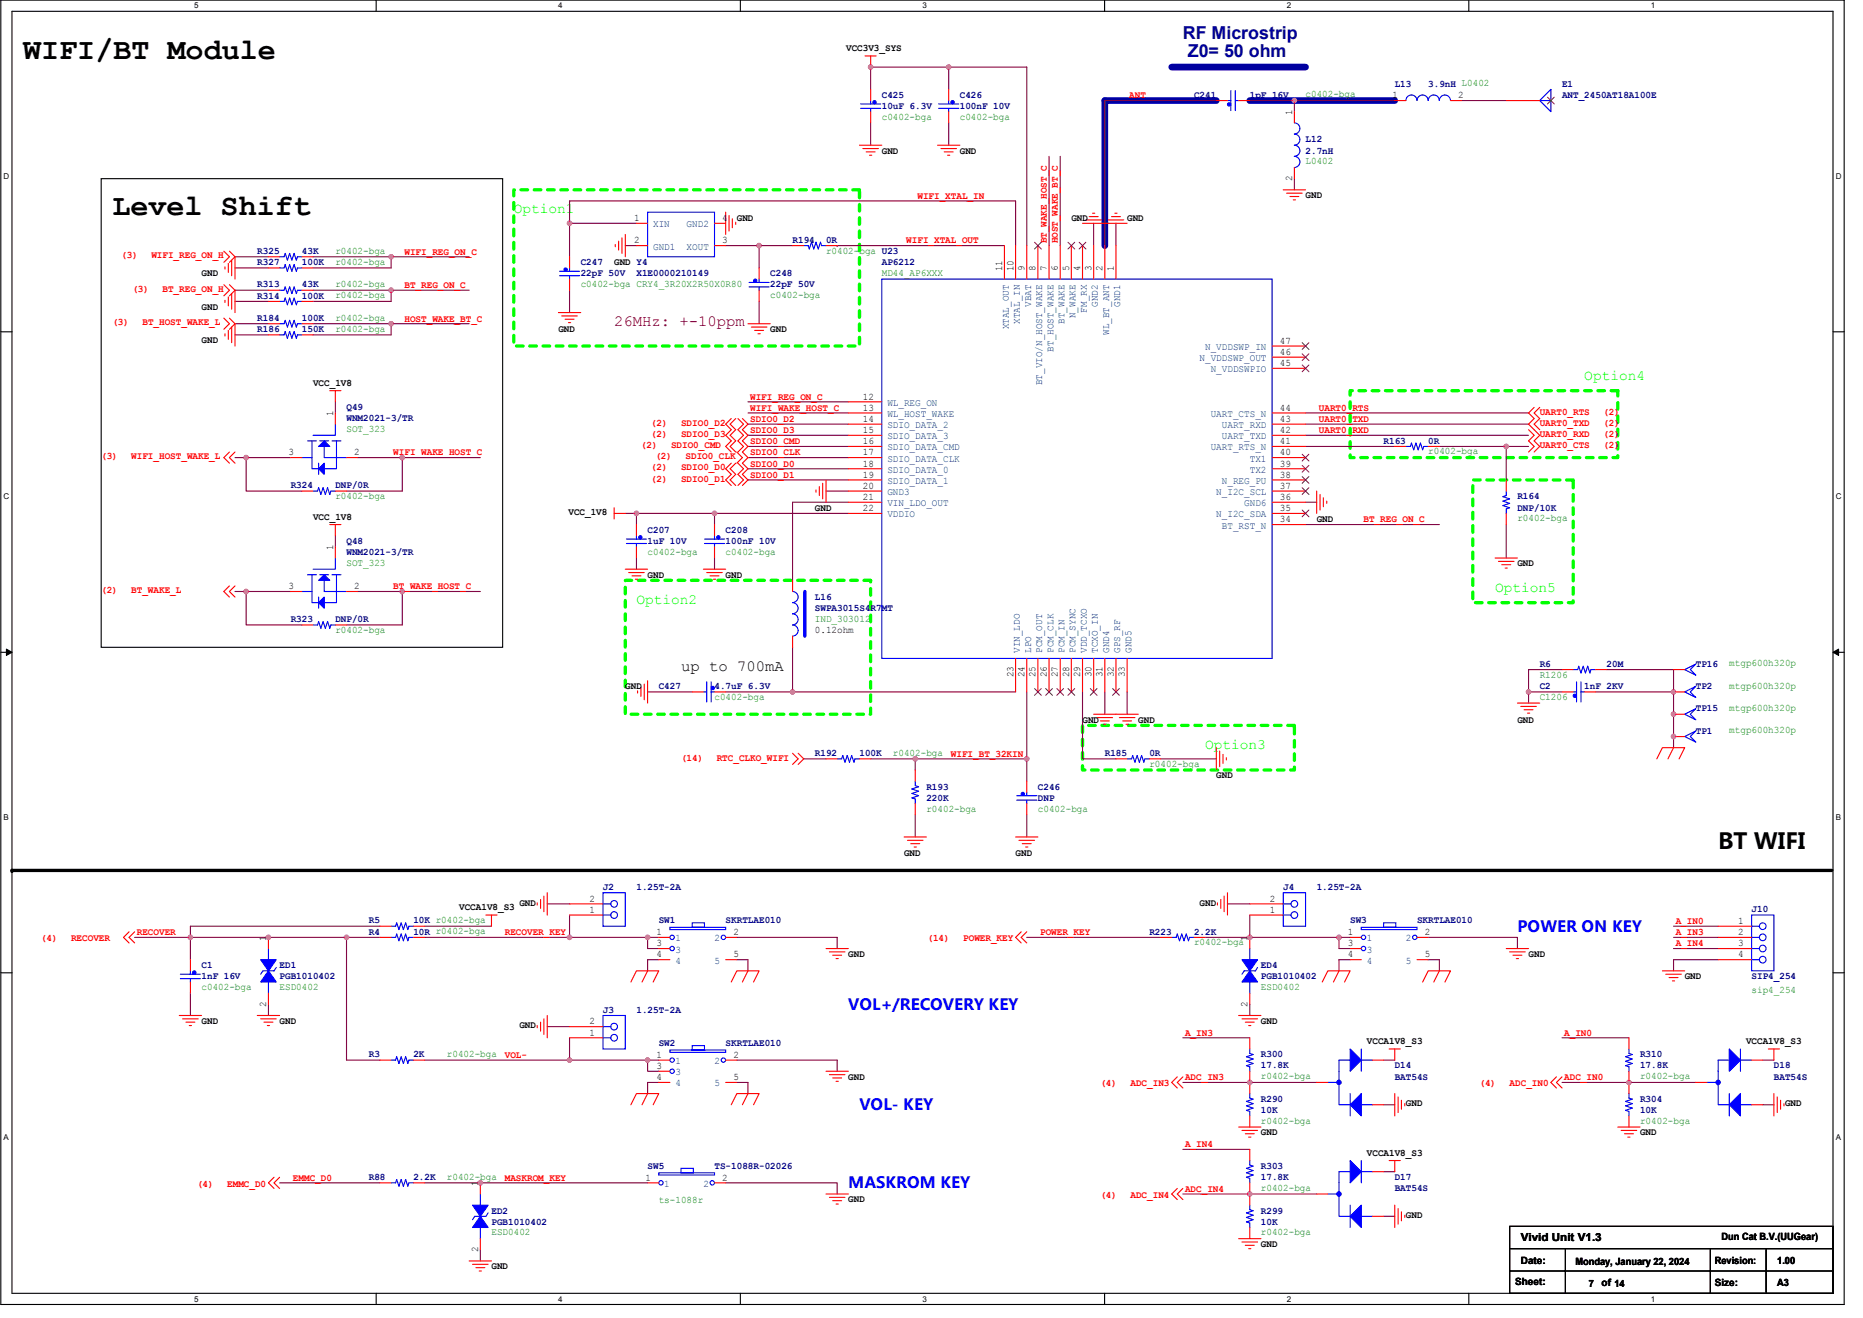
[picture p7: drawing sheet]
<svg xmlns="http://www.w3.org/2000/svg" width="297mm" height="210mm" viewBox="0 0 297 210" stroke-linecap="round" stroke-linejoin="round" font-family="sans-serif">
<path d="M.1 0h293.9v207.8h-293.9zM1.9 1.8h290.3v204.3h-290.3z" fill="none" stroke="#000" stroke-width=".18"/>
<g fill="#fff">
<path d="M30.9 .2h.7v1.4h-.7z"/>
<path d="M30.9 206.2h.7v1.5h-.7z"/>
</g>
<path d="M60 0v1.8M60 206.1v1.7" fill="none" stroke="#000" stroke-width=".18"/>
<g fill="#fff">
<path d="M89 .2h.7v1.4h-.7z"/>
<path d="M89 206.2h.7v1.5h-.7z"/>
</g>
<path d="M118 0v1.8M118 206.1v1.7" fill="none" stroke="#000" stroke-width=".18"/>
<g fill="#fff">
<path d="M147.1 .2h.7v1.4h-.7z"/>
<path d="M147.1 206.2h.7v1.5h-.7z"/>
</g>
<path d="M176.1 0v1.8M176.1 206.1v1.7" fill="none" stroke="#000" stroke-width=".18"/>
<g fill="#fff">
<path d="M205.1 .2h.7v1.4h-.7z"/>
<path d="M205.1 206.2h.7v1.5h-.7z"/>
</g>
<path d="M234.2 0v1.8M234.2 206.1v1.7" fill="none" stroke="#000" stroke-width=".18"/>
<g fill="#fff">
<path d="M263.2 .2h.7v1.4h-.7z"/>
<path d="M263.2 206.2h.7v1.5h-.7z"/>
<path d="M.6 27.3h.9v1.5h-.9z"/>
<path d="M292.7 27.3h.9v1.5h-.9z"/>
<path d="M.6 78.4h.9v1.4h-.9z"/>
<path d="M292.7 78.4h.9v1.4h-.9z"/>
</g>
<path d="M.1 52.9h1.8M292.2 52.9h1.8" fill="none" stroke="#000" stroke-width=".18"/>
<g fill="#fff">
<path d="M.6 129.5h.8v1.4h-.8z"/>
<path d="M292.7 129.5h.8v1.4h-.8z"/>
</g>
<path d="M.1 103.9h1.8M292.2 103.9h1.8" fill="none" stroke="#000" stroke-width=".18"/>
<path d="M1 103.4l.9 .5-.9 .5zM292.2 103.9l.9-.5v1z" fill="#000" stroke="#000" stroke-width=".16"/>
<g fill="#fff">
<path d="M.6 180.5h.8v1.4h-.8z"/>
<path d="M292.7 180.5h.8v1.4h-.8z"/>
</g>
<path d="M16.1 28.5h64v74.6h-64zM.1 155h1.8M292.2 155h1.8M240.7 195.4h51.5v10.7h-51.5zM240.7 199h51.5M249.6 199v7.1M272.7 199v7.1M281.6 199v7.1M240.7 202.5h51.5" fill="none" stroke="#000" stroke-width=".18"/>
<path d="M81.9 30.2h55.1v24.9h-55.1zM215.2 62.2h42.7v10.7h-42.7zM234.8 76.5h16v19.5h-16zM99.7 92.5h39.1v21.3h-39.1zM172.6 115.6h33.8v7.1h-33.8z" fill="none" stroke="#0f0" stroke-width=".53" stroke-dasharray="1.1 1.1"/>
<path d="M186.8 10.7h21.3M193.9 16h-17.8v23.1M199.2 16h23.2" fill="none" stroke="#0000a0" stroke-width="1.1"/>
<path d="M1.9 138.7h290.1" fill="none" stroke="#000" stroke-width=".53"/>
<circle cx="1.9" cy="138.7" r=".26" fill="#000"/>
<g fill="none" stroke="#800040" stroke-width=".18">
<path d="M138.8 10.7v3.5M138.8 10.7h.1M138.8 19.6v3.5M138.8 10.7h12.4M151.2 10.7h12.5v28.4M151.2 19.6v3.5M151.2 10.7v3.5M193.9 16h-17.8v23.1M199.2 16h7.2M206.4 16v1.8M206.4 16h16M233 16h7.1"/>
<path d="M90.8 35.6h10.7M90.8 32h71.1v7.1M90.8 35.6v5.3M90.8 32h.1M90.8 32v3.6M99.7 39.1h1.8M115.7 39.1h5.3M121 39.1h5.4M121 39.1v3.6M133.5 39.1h26.6M133.5 39.1h.1M167.2 24.9v14.2"/>
<path d="M169 24.9v14.2M174.4 35.6v3.5M177.9 35.6v3.5M206.4 28.5v1.7M37.5 40.9h5.3M37.5 42.7h5.3M37.5 46.2h5.3M37.5 48h5.3M37.5 51.6h5.3M37.5 53.4h5.3M49.9 40.9h12.5M49.9 46.2h12.5"/>
<path d="M49.9 51.6h12.5M62.4 40.9h12.4M62.4 46.2h12.4M62.4 51.6h12.4M62.4 40.9v1.8h-12.5M62.4 46.2v1.8h-12.5M62.4 51.6v1.8h-12.5M90.8 46.2v3.6M121 48v3.6M37.5 72.9h1.7M39.2 72.9v5.3h8.9M39.2 72.9h7.2"/>
<path d="M53.5 64v1.8M57 72.9h7.1M64.1 72.9v5.3h-8.9M64.1 72.9h12.5M119.2 74.7h16M119.2 64h16M119.2 65.8h16M119.2 67.6h16M119.2 69.4h16M119.2 71.1h16M119.2 72.9h16M119.2 76.5h16"/>
<path d="M131.7 78.2h3.5M208.1 71.1h14.3M208.1 65.8h35.6M208.1 67.6h35.6M208.1 69.4h35.6M229.5 71.1h10.6M240.1 71.1v5.4M240.1 71.1h3.6M37.5 94.2h1.7M39.2 94.2v5.4h8.9M39.2 94.2h7.2M53.5 85.4v1.7"/>
<path d="M57 94.2h7.1M64.1 94.2v5.4h-8.9M64.1 94.2h12.5M99.7 81.8h1.8M101.5 81.8v1.8M101.5 88.9v1.8M101.5 81.8h12.4M113.9 88.9v1.8M113.9 81.8v1.8M113.9 81.8h21.3M135.2 80h-8.8v12.5M208.1 83.6h21.4"/>
<path d="M208.1 80h1.8M240.1 83.6v5.3M103.2 110.2h7.2M115.7 110.2h10.7M126.4 110.2h35.5M126.4 110.2h.1M126.4 103.1v7.1M163.7 110.2v10.7M172.6 110.2v10.7h5.3M176.1 110.2v3.6M179.7 110.2v3.6M243.7 110.2h5.3"/>
<path d="M243.7 110.2v1.8M249 106.7h-5.3v3.5M254.4 110.2h12.4M256.1 106.7h10.7v3.5M266.8 110.2v8.9M128.1 120.9h3.6M138.8 120.9h7.1M145.9 120.9h17.8M145.9 120.9v1.8M145.9 129.8v3.6M145.9 120.9h.1M163.7 120.9v3.6"/>
<path d="M163.7 129.8v3.6M185 120.9h8.9M21.5 149.4h8.9M30.4 149.4h24.8M30.4 149.4v3.5M30.4 158.2v3.6M55.2 149.4h5.4M55.2 149.4v19.5h5.4M60.6 147.6h-30.2v1.8M67.7 147.6h10.7M67.7 149.4h23.1M87.2 144h3.6"/>
<path d="M90.8 149.4h14.2M90.8 145.8v3.6M103.2 149.4v1.7h1.8M105 152.9h-1.8v1.8M117.5 152.9h1.7v1.8M117.5 149.4h16v1.7M163.7 149.4h21.3M192.1 149.4h7.1M195.7 144h3.5M199.2 149.4h14.3M199.2 145.8v3.6M213.5 149.4v1.7h1.7"/>
<path d="M213.5 149.4h1.7M215.2 152.9h-1.7v1.8M227.7 149.4h14.2v1.7M227.7 152.9h1.8v1.8M266.8 151.1h7.1M266.8 147.6h7.1M266.8 149.4h7.1M273.9 152.9h-7.1v1.8M42.8 160v1.8M67.7 168.9h23.1M87.2 163.6h3.6M90.8 168.9h14.2"/>
<path d="M90.8 165.4v3.5M103.2 168.9v1.8h1.8M105 172.5h-1.8v1.7M117.5 172.5h1.7v1.7M117.5 168.9h16v1.8M188.6 172.5h21.3M188.6 165.4h10.6M199.2 160v1.8M220.6 168.9h1.8M220.6 176h1.8M249 172.5h21.4M249 165.4h10.7"/>
<path d="M281 168.9h1.8M281 176h1.8M44.6 188.5h16M67.7 188.5h35.5M76.6 199.1v1.8M115.7 188.5h17.8v1.7M188.6 190.2h21.3M188.6 183.1h10.6M220.6 186.7h1.8M220.6 193.8h1.8"/>
</g>
<g fill="#f0f" stroke="#f0f" stroke-width=".18">
<circle cx="62.3" cy="40.9" r=".35"/>
<circle cx="62.3" cy="46.2" r=".35"/>
<circle cx="62.3" cy="51.6" r=".35"/>
<circle cx="64.1" cy="94.2" r=".35"/>
<circle cx="39.2" cy="72.9" r=".35"/>
<circle cx="64.1" cy="72.9" r=".35"/>
<circle cx="39.2" cy="94.2" r=".35"/>
<circle cx="240.1" cy="71.1" r=".35"/>
<circle cx="206.3" cy="16" r=".35"/>
<circle cx="163.7" cy="120.9" r=".35"/>
<circle cx="145.9" cy="120.9" r=".35"/>
<circle cx="126.3" cy="110.2" r=".35"/>
<circle cx="113.9" cy="81.8" r=".35"/>
<circle cx="101.5" cy="81.8" r=".35"/>
<circle cx="151.2" cy="10.7" r=".35"/>
<circle cx="138.8" cy="10.7" r=".35"/>
<circle cx="90.8" cy="35.6" r=".35"/>
<circle cx="121" cy="39.1" r=".35"/>
<circle cx="103.2" cy="149.4" r=".35"/>
<circle cx="76.6" cy="188.5" r=".35"/>
<circle cx="199.2" cy="149.4" r=".35"/>
<circle cx="213.5" cy="149.4" r=".35"/>
<circle cx="42.8" cy="149.4" r=".35"/>
<circle cx="30.3" cy="149.4" r=".35"/>
<circle cx="103.2" cy="168.9" r=".35"/>
<circle cx="55.2" cy="149.4" r=".35"/>
<circle cx="90.8" cy="168.9" r=".35"/>
<circle cx="90.8" cy="149.4" r=".35"/>
<circle cx="266.8" cy="113.8" r=".35"/>
<circle cx="266.8" cy="110.2" r=".35"/>
<circle cx="243.7" cy="110.2" r=".35"/>
<circle cx="266.8" cy="117.4" r=".35"/>
<circle cx="199.2" cy="172.5" r=".35"/>
<circle cx="199.2" cy="190.2" r=".35"/>
<circle cx="259.7" cy="172.5" r=".35"/>
</g>
<g fill="none" stroke="#f00" stroke-width=".18">
<path d="M137.9 8.9h1.8M138.8 8.9v1.8M138.8 14.2v1.8M138.8 17.8v1.8M151.2 14.2v1.8M151.2 17.8v1.8M193.9 16h1.8M197.5 16h1.7M206.4 17.8v1.8M222.4 16h1.7M231.2 16h1.8M240.1 16h5.4"/>
<path d="M247.2 16h.1M98.1 39v.3M98.6 38.4v1.4M99.1 37.9v2.5M99.7 37.4v3.5M101.5 35.6h1.7M101.5 39.1h1.7M113.9 39.1h1.8M113.9 35.6h1.8M115.7 33.8v3.6M116.2 34.3v2.5M116.8 34.9v1.4"/>
<path d="M117.3 35.4v.4M126.4 39.1h1.7M131.7 39.1h1.8M137 23.1h3.6M137.6 23.7h2.4M138.1 24.2h1.4M138.6 24.7h.4M149.5 23.1h3.5M150 23.7h2.5M150.5 24.2h1.5M151.1 24.7h.3M160.1 39.1v5.4"/>
<path d="M161.9 39.1v5.4M163.7 39.1v5.4M165.5 39.1v5.4M167.2 39.1v5.4M169 39.1v5.4M170.8 39.1v5.4M172.6 35.6h7.1M172.6 39.1v5.4M173.1 35h2.5M173.6 34.5h1.5M174.2 34h.3M174.4 39.1v5.4"/>
<path d="M176.1 39.1v5.4M176.7 35h2.4M177.2 34.5h1.4M177.7 34h.4M177.9 39.1v5.4M204.6 30.2h3.5M205.1 30.8h2.5M205.6 31.3h1.5M206.2 31.8h.3M206.4 26.7v1.8M35.7 40l.9 .9-.9 .9M35.7 45.4l.9 .8-.9 .9"/>
<path d="M35.7 50.7l.9 .9-.9 .9M35.9 42.5v.4M35.9 47.8v.4M35.9 53.2v.3M36.4 42v1.4M36.4 47.3v1.4M36.4 52.6v1.5M36.6 40l.9 .9M36.6 45.4l.9 .8M36.6 50.7l.9 .9M36.9 41.4v2.5M36.9 46.8v2.5"/>
<path d="M36.9 52.1v2.5M37.5 40.9v3.6M37.5 46.2v3.6M37.5 51.6v3.5M37.5 40.9l-.9 .9M37.5 46.2l-.9 .9M37.5 51.6l-.9 .9M42.8 40.9h1.8M42.8 51.6h1.8M42.8 48h1.8M42.8 42.7h1.8M42.8 46.2h1.8"/>
<path d="M42.8 53.4h1.8M48.1 40.9h1.8M48.1 51.6h1.8M48.1 48h1.8M48.1 42.7h1.8M48.1 46.2h1.8M48.1 53.4h1.8M89 49.8h3.6M89.6 50.3h2.4M90.1 50.9h1.4M90.6 51.4h.4M90.8 40.9v1.8"/>
<path d="M90.8 44.5v1.7M119.2 51.6h3.6M119.8 52.1h2.5M120.3 52.6h1.4M120.8 53.2h.4M121 42.7v1.8M121 46.2v1.8M202.8 58.7h5.3M202.8 56.9h5.3M202.8 55.1h5.3M36.6 72l-.9 .9 .9 .9M37.5 72l-.9 .9 .9 .9"/>
<path d="M46.4 72.9h1.7M48.1 78.2h1.8M52.6 62.2h1.8M53.5 62.2v1.8M53.5 65.8v1.8M53.5 78.2h1.7M55.2 72.9h1.8M116.6 66.7l-.9 .9 .9 .9-.9 .9 .9 .8-.9 .9 .9 .9M116.6 73.8l-.9 .9 .9 .9-.9 .9 .9 .9M117.3 66.7l-.9 .9 .9 .9-.9 .9 .9 .8-.9 .9 .9 .9M117.3 73.8l-.9 .9 .9 .9-.9 .9 .9 .9M117.5 72l.9 .9-.9 .9"/>
<path d="M117.6 66.7l.9 .9-.9 .9 .9 .9-.9 .8 .9 .9-.9 .9M117.6 73.8l.9 .9-.9 .9 .9 .9-.9 .9M118.4 66.7l.8 .9-.8 .9 .8 .9-.8 .8 .8 .9-.8 .9 .8 .9-.8 .9 .8 .9-.8 .9 .8 .9-.8 .9M130.1 78.1v.3M130.6 77.5v1.5M131.1 77v2.5M131.7 76.5v3.5M135.2 65.8h5.4M135.2 67.6h5.4M135.2 74.7h5.4M135.2 72.9h5.4M135.2 71.1h5.4"/>
<path d="M135.2 76.5h5.4M135.2 69.4h5.4M135.2 64h5.4M135.2 78.2h5.4M202.8 78.2h5.3M202.8 74.7h5.3M202.8 76.5h5.3M202.8 72.9h5.3M202.8 69.4h5.3M202.8 67.6h5.3M202.8 71.1h5.3M202.8 65.8h5.3"/>
<path d="M209.9 78.2v3.6M210.4 78.8v2.5M211 79.3v1.4M211.5 79.8v.4M222.4 71.1h1.7M227.7 71.1h1.8M240.1 76.5v1.7M243.7 68.5l.9 .9-.9 .8 .9 .9-.9 .9M244.6 64.9l-.9 .9 .9 .9-.9 .9 1.8 1.8-.9 .8 .9 .9-.9 .9M245.5 64.9l-.9 .9 .9 .9-.9 .9 .9 .9M36.6 93.4l-.9 .8 .9 .9M37.5 93.4l-.9 .8 .9 .9"/>
<path d="M46.4 94.2h1.7M48.1 99.6h1.8M52.6 83.6h1.8M53.5 83.6v1.8M53.5 87.1v1.8M53.5 99.6h1.7M55.2 94.2h1.8M97.9 81.8h1.8M97.9 80.9v1.8M99.7 90.7h3.5M100.2 91.2h2.5M100.8 91.8h1.4"/>
<path d="M101.3 92.3h.3M101.5 83.6v1.8M101.5 87.1v1.8M112.1 90.7h3.6M112.7 91.2h2.4M113.2 91.8h1.4M113.7 92.3h.4M113.9 83.6v1.8M113.9 87.1v1.8M126.4 92.5v1.7M135.2 81.8h5.4M135.2 80h5.4"/>
<path d="M202.8 81.8h5.3M202.8 80h5.3M202.8 83.6h5.3M238.4 88.9h3.5M238.9 89.4h2.5M239.4 90h1.4M240 90.5h.3M240.1 81.8v1.8M101.6 110.1v.3M102.2 109.5v1.5M102.7 109v2.5M103.2 108.5v3.5"/>
<path d="M110.4 110.2h1.7M113.9 110.2h1.8M126.4 101.4v1.7M161.9 104.9v5.3M163.7 104.9v5.3M165.5 104.9v5.3M167.2 104.9v5.3M169 104.9v5.3M170.8 104.9v5.3M172.6 104.9v5.3M174.4 113.8h7.1M174.4 104.9v5.3"/>
<path d="M174.9 114.3h2.5M175.4 114.9h1.4M176 115.4h.3M176.1 104.9v5.3M177.9 104.9v5.3M178.4 114.3h2.5M179 114.9h1.4M179.5 115.4h.4M179.7 104.9v5.3M193.9 119.1v3.6M194.4 119.7v2.5M241.9 112h3.6"/>
<path d="M242.4 112.6h2.5M243 113.1h1.4M243.5 113.6h.4M249 110.2h1.8M249 106.7h1.8M252.6 110.2h1.8M254.4 106.7h1.7M266.8 106.7h1.8M266.8 113.8h1.8M266.8 110.2h1.8M266.8 117.4h1.8M266.8 119.1l-.9 1.8"/>
<path d="M126.4 120l.8 .9-.8 .9M127.2 120l.9 .9-.9 .9M131.7 120.9h1.8M137 120.9h1.8M144.1 133.4h3.6M144.7 133.9h2.4M145.2 134.4h1.4M145.7 135h.4M145.9 122.7v1.8M145.9 128v1.8M161.9 133.4h3.6M162.4 133.9h2.5"/>
<path d="M163 134.4h1.4M163.5 135h.4M163.7 124.5v1.7M163.7 128v1.8M177.9 120.9h1.8M183.2 120.9h1.8M195 120.2v1.4M195.5 120.7v.4M264.1 120.9l.9-1.8h3.6l-.9 1.8M20.6 148.5l-.9 .9 .9 .8M21.5 148.5l-.9 .9 .9 .8M30.4 152.9v1.8"/>
<path d="M30.4 156.5v1.7M42.8 149.4v1.7M42.8 158.2v1.8M60.6 149.4h1.8M60.6 147.6h1.8M65.9 149.4h1.8M65.9 147.6h1.8M77.5 145.8h1.7M78.4 145.8v1.8M85.6 143.8v.4M86.2 143.3v1.4M86.7 142.8v2.5"/>
<path d="M87.2 142.2v3.6M90.8 145.8h5.3M90.8 144h5.3M100.6 156.5l.9-1.8h3.5l-.9 1.8M103.2 154.7l-.8 1.8M105 149.4h1.8M105 151.1h1.8M105 152.9h1.8M115.7 149.4h1.8M115.7 152.9h1.8M116.6 156.5l.9-1.8h3.5l-.9 1.8M119.2 154.7l-.8 1.8"/>
<path d="M131.7 151.1h3.5M132.2 151.7h2.5M132.8 152.2h1.4M133.3 152.7h.3M162.8 148.5l-.9 .9 .9 .8M163.7 148.5l-.9 .9 .9 .8M185 149.4h1.8M190.4 149.4h1.7M194.1 143.8v.4M194.6 143.3v1.4M195.1 142.8v2.5M195.7 142.2v3.6"/>
<path d="M199.2 145.8h5.4M199.2 144h5.4M199.2 149.4v1.7M199.2 158.2v1.8M210.8 156.5l.9-1.8h3.5l-.8 1.8M213.5 154.7l-.9 1.8M215.2 149.4h1.8M215.2 151.1h1.8M215.2 152.9h1.8M225.9 149.4h1.8M225.9 152.9h1.8M226.8 156.5l.9-1.8h3.5l-.8 1.8"/>
<path d="M229.5 154.7l-.9 1.8M240.1 151.1h3.6M240.7 151.7h2.4M241.2 152.2h1.4M241.7 152.7h.4M265 154.7h3.6M265.6 155.2h2.4M266.1 155.8h1.4M266.6 156.3h.4M273.9 147.6h5.3M273.9 149.4h5.3M273.9 151.1h5.3"/>
<path d="M273.9 152.9h5.3M28.6 161.8h3.5M29.1 162.3h2.5M29.6 162.9h1.5M30.2 163.4h.3M41 161.8h3.6M41.6 162.3h2.4M42.1 162.9h1.4M42.6 163.4h.4M60.6 168.9h1.8M65.9 168.9h1.8M85.6 163.4v.4"/>
<path d="M86.2 162.9v1.4M86.7 162.3v2.5M87.2 161.8v3.6M90.8 165.4h5.3M90.8 163.6h5.3M100.6 176l.9-1.8h3.5l-.9 1.8M103.2 174.2l-.8 1.8M105 168.9h1.8M105 170.7h1.8M105 172.5h1.8M115.7 168.9h1.8M115.7 172.5h1.8"/>
<path d="M116.6 176l.9-1.8h3.5l-.9 1.8M119.2 174.2l-.8 1.8M131.7 170.7h3.5M132.2 171.2h2.5M132.8 171.8h1.4M133.3 172.3h.3M187.7 171.6l-.9 .9 .9 .9M188.6 171.6l-.9 .9 .9 .9M197.5 161.8h3.5M197.5 179.6h3.5M198 162.3h2.5M198.5 162.9h1.5"/>
<path d="M199.1 163.4h.3M199.2 170.7v3.5M199.2 177.8v1.8M199.2 165.4v1.7M209.9 172.5h1.8M218.8 176h1.8M218.8 168.9h1.8M221.5 167.1h1.7M222.4 174.2v3.6M222.4 167.1v1.8M222.9 174.8v2.5M223.4 175.3v1.4"/>
<path d="M224 175.8v.4M248.1 171.6l-.9 .9 .9 .9M249 171.6l-.9 .9 .9 .9M257.9 179.6h3.6M259.7 170.7v3.5M259.7 177.8v1.8M259.7 165.4v1.7M270.4 172.5h1.7M279.2 176h1.8M279.2 168.9h1.8M281.9 167.1h1.8M282.8 167.1v1.8"/>
<path d="M282.8 174.2v3.6M283.3 174.8v2.5M283.9 175.3v1.4M284.4 175.8v.4M43.7 187.6l-.9 .9 .9 .9M44.6 187.6l-.9 .9 .9 .9M60.6 188.5h1.8M65.9 188.5h1.8M76.6 188.5v1.7M76.6 197.4v1.7M103.2 188.5h1.8M113.9 188.5h1.8"/>
<path d="M131.7 190.2h3.5M132.2 190.8h2.5M132.8 191.3h1.4M133.3 191.8h.3M187.7 189.4l-.9 .8 .9 .9M188.6 189.4l-.9 .8 .9 .9M197.5 197.4h3.5M198 180.1h2.5M198 197.9h2.5M198.5 180.6h1.5M198.5 198.4h1.5M199.1 181.2h.3"/>
<path d="M199.1 199h.3M199.2 188.5v3.5M199.2 195.6v1.8M199.2 183.1v1.8M209.9 190.2h1.8M218.8 193.8h1.8M218.8 186.7h1.8M221.5 184.9h1.7M222.4 184.9v1.8M222.4 192v3.6M222.9 192.6v2.4M223.4 193.1v1.4"/>
<path d="M224 193.6v.4M258.4 180.1h2.5M259 180.6h1.4M259.5 181.2h.4M74.8 200.9h3.6M75.3 201.4h2.5M75.9 202h1.4M76.4 202.5h.4"/>
</g>
<g fill="none" stroke="#00f" stroke-width=".18">
<path d="M137.2 17.3h3.2M137.2 16.6h3.2M138.8 17.3v.5M138.8 16v.6M149.6 17.3h3.2M149.6 16.6h3.2M151.2 17.3v.5M151.2 16v.6M195.7 16h.5M196.2 14.4v3.2M196.9 16h.6M196.9 14.4v3.2"/>
<path d="M206.3 19.6a.89 .89 0 0 1 .9 .9 .89 .89 0 0 1-.9 .8 .89 .89 0 0 1 .9 .9 .89 .89 0 0 1-.9 .9 .89 .89 0 0 1 .9 .9 .89 .89 0 0 1-.9 .9 .89 .89 0 0 1 .9 .9 .89 .89 0 0 1-.9 .9M231.2 16a.89 .89 0 0 0-.9-.9 .89 .89 0 0 0-.8 .9 .89 .89 0 0 0-.9-.9 .89 .89 0 0 0-.9 .9 .89 .89 0 0 0-.9-.9 .89 .89 0 0 0-.9 .9 .89 .89 0 0 0-.9-.9 .89 .89 0 0 0-.9 .9M245.5 16l1.7-1.8v3.6zM245.5 16h1.7M103.2 33.8h10.7v7.1h-10.7zM128.1 39.1h.7l.2 .6 .4-1.1 .3 1.1 .4-1.1 .3 1.1 .4-1.1 .2 .5h.7M44.6 40.9h.7l.2-.5 .3 1 .4-1 .3 1 .4-1 .3 1 .2-.5h.7M44.6 51.6h.7l.2-.6 .3 1.1 .4-1.1 .3 1.1 .4-1.1 .3 1.1 .2-.5h.7M44.6 48h.7l.2-.5 .3 1.1 .4-1.1 .3 1.1 .4-1.1 .3 1.1 .2-.6h.7M44.6 42.7h.7l.2-.5 .3 1 .4-1 .3 1 .4-1 .3 1 .2-.5h.7M44.6 46.2h.7l.2-.5 .3 1.1 .4-1.1 .3 1.1 .4-1.1 .3 1.1 .2-.6h.7M44.6 53.4h.7l.2-.6 .3 1.1 .4-1.1 .3 1.1 .4-1.1 .3 1.1 .2-.5h.7"/>
<path d="M89.2 43.9h3.2M89.2 43.2h3.2M90.8 43.9v.6M90.8 42.7v.5M119.4 45.7h3.2M119.4 45h3.2M121 45.7v.5M121 44.5v.5M140.6 44.5h62.2v60.4h-62.2zM48.1 72.9h1.6M49 70.2h1.4M49.7 70.2v4.5h1.1"/>
<path d="M49.9 78.2h.7l.2-.5 .3 1.1 .4-1.1 .4 1.1 .3-1.1 .4 1.1 .2-.6h.7M50.8 73.8v1.8M51 70.2h1.4M51.7 71.1v1.8h3.5M52.9 70.2h1.5M53.5 67.6v1.8h-3.6M53.6 70.2v4.5h-1.9M224.1 71.1h.7l.2-.5 .4 1.1 .3-1.1 .4 1.1 .3-1.1 .4 1.1 .2-.6h.7M240.1 78.2v.8l-.5 .1 1.1 .4-1.1 .3 1.1 .4-1.1 .4 1.1 .3-.6 .2v.7M48.1 94.2h1.6M49 91.6h1.4M49.7 91.6v4.4h1.1"/>
<path d="M49.9 99.6h.7l.2-.6 .3 1.1 .4-1.1 .4 1.1 .3-1.1 .4 1.1 .2-.5h.7M50.8 95.1v1.8M51 91.6h1.4M51.7 92.5v1.7h3.5M52.9 91.6h1.5M53.5 88.9v1.8h-3.6M53.6 91.6v4.4h-1.9M99.9 86.6h3.2M99.9 85.9h3.2M101.5 86.6v.5M101.5 85.4v.5M112.3 86.6h3.2"/>
<path d="M112.3 85.9h3.2M113.9 86.6v.5M113.9 85.4v.5M126.3 94.2a.89 .89 0 0 1 .9 .9 .89 .89 0 0 1-.9 .9 .89 .89 0 0 1 .9 .9 .89 .89 0 0 1-.9 .9 .89 .89 0 0 1 .9 .9 .89 .89 0 0 1-.9 .9M126.3 99.6a.89 .89 0 0 1 .9 .9 .89 .89 0 0 1-.9 .8M112.1 110.2h.6M112.7 108.6v3.2M113.4 108.6v3.2M113.4 110.2h.5M250.8 110.2h.5M250.8 106.7h.7l.2-.5 .3 1 .4-1 .4 1 .3-1 .4 1 .1-.5h.8M251.3 108.6v3.2"/>
<path d="M252 110.2h.6M252 108.6v3.2M268.6 106.7l1.8-.9-.9 .9 .9 .9zM268.6 113.8l1.8-.9-.9 .9 .9 .9zM268.6 110.2l1.8-.8-.9 .8 .9 .9zM268.6 117.4l1.8-.9-.9 .9 .9 .8zM133.5 120.9h.7l.2-.5 .3 1 .4-1 .3 1 .4-1 .3 1 .2-.5h.7M145.9 124.5v.7l.5 .2-1 .3 1 .4-1 .3 1 .4-1 .3 .5 .2v.7M162.1 127.5h3.2M162.1 126.8h3.2M163.7 127.5v.5M163.7 126.2v.6"/>
<path d="M179.7 120.9h.7l.2-.5 .3 1 .4-1 .3 1M183.2 120.9h-.7l-.1 .5-.4-1-.4 1M28.8 155.9h3.2M28.8 155.2h3.2M30.4 155.9v.6M30.4 154.7v.5M42.8 151.1v1.8M42.8 156.5v1.7M44 154.2l-.3 .5h-1.8l-.3 .5M62.4 149.4h.7l.1-.6 .4 1.1 .4-1.1 .3 1.1 .4-1.1 .3 1.1 .2-.5h.7M62.4 147.6h.7l.1-.6 .4 1.1 .4-1.1 .3 1.1 .4-1.1 .3 1.1 .2-.5h.7M96.1 142.2h3.6v5.4h-3.6z"/>
<path d="M96.1 145.8h1.3M96.1 144h1.3M106.8 147.8h8.9v.3h-8.9zM110.4 147h1.9v.8h-1.9zM186.8 149.4h.7l.2-.6 .3 1.1 .4-1.1 .4 1.1 .3-1.1 .4 1.1 .1-.5h.8M199.2 151.1v1.8M199.2 156.5v1.7M200.5 154.2l-.4 .5h-1.7l-.4 .5M204.6 145.8h1.2M204.6 144h1.2M204.6 142.2h3.5v5.4h-3.5zM217 147.8h8.9v.3h-8.9z"/>
<path d="M220.6 147h1.9v.8h-1.9zM279.2 147.6h1.3M279.2 149.4h1.3M279.2 151.1h1.3M279.2 152.9h1.3M279.2 145.8h3.6v8.9h-3.6zM62.4 168.9h.7l.1-.5 .4 1 .4-1 .3 1 .4-1 .3 1 .2-.5h.7M96.1 161.8h3.6v5.3h-3.6zM96.1 165.4h1.3M96.1 163.6h1.3M106.8 167.3h8.9v.4h-8.9zM110.4 166.6h1.9v.7h-1.9z"/>
<path d="M199.2 174.2v.8l.6 .1-1.1 .4 1.1 .3-1.1 .4 1.1 .4-1.1 .3 .5 .2v.7M199.2 167.1v.7l.6 .2-1.1 .4 1.1 .3-1.1 .4 1.1 .3-1.1 .4 .5 .2v.7M211.7 172.5h1.8M213.5 172.5v3.5h1.7M215.2 174.2v3.6M215.2 168.9h-1.7v3.6M217 167.1v3.6M217 176h1.8M217 168.9h1.8M259.7 174.2v.8l.5 .1-1.1 .4 1.1 .3-1.1 .4 1.1 .4-1.1 .3 .6 .2v.7M259.7 167.1v.7l.5 .2-1.1 .4 1.1 .3-1.1 .4 1.1 .3-1.1 .4 .6 .2v.7M272.1 172.5h1.8"/>
<path d="M273.9 172.5v3.5h1.8M275.7 168.9h-1.8v3.6M275.7 174.2v3.6M277.5 167.1v3.6M277.5 168.9h1.7M277.5 176h1.7M62.4 188.5h.7l.1-.6 .4 1.1 .4-1.1 .3 1.1 .4-1.1 .3 1.1 .2-.5h.7M76.6 190.2v1.8M76.6 195.6v1.8M77.8 193.3l-.3 .5h-1.8l-.4 .5M105 186.9h8.9v.3h-8.9zM108.6 186.2h1.9v.7h-1.9z"/>
<path d="M199.2 192v.7l.6 .2-1.1 .4 1.1 .3-1.1 .4 1.1 .3-1.1 .4 .5 .2v.7M199.2 184.9v.7l.6 .2-1.1 .4 1.1 .3-1.1 .4 1.1 .3-1.1 .4 .5 .2v.7M211.7 190.2h1.8M213.5 190.2v3.6h1.7M215.2 192v3.6M215.2 186.7h-1.7v3.5M217 184.9v3.6M217 193.8h1.8M217 186.7h1.8"/>
<circle cx="97.9" cy="144" r=".53"/>
<circle cx="97.9" cy="145.8" r=".53"/>
<circle cx="107.2" cy="151.1" r=".35"/>
<circle cx="107.2" cy="149.4" r=".35"/>
<circle cx="115.3" cy="149.4" r=".35"/>
<circle cx="206.3" cy="144" r=".53"/>
<circle cx="206.3" cy="145.8" r=".53"/>
<circle cx="217.4" cy="149.4" r=".35"/>
<circle cx="217.4" cy="151.1" r=".35"/>
<circle cx="225.5" cy="149.4" r=".35"/>
<circle cx="281" cy="149.4" r=".53"/>
<circle cx="281" cy="147.6" r=".53"/>
<circle cx="281" cy="151.1" r=".53"/>
<circle cx="281" cy="152.9" r=".53"/>
<circle cx="97.9" cy="165.4" r=".53"/>
<circle cx="97.9" cy="163.6" r=".53"/>
<circle cx="107.2" cy="168.9" r=".35"/>
<circle cx="107.2" cy="170.7" r=".35"/>
<circle cx="115.3" cy="168.9" r=".35"/>
<circle cx="105.4" cy="188.5" r=".35"/>
<circle cx="113.5" cy="188.5" r=".35"/>
</g>
<g fill="#00f" stroke="#00f" stroke-width=".18">
<path d="M75.3 192h2.5l-1.2 1.8z"/>
<path d="M76.6 193.8l1.2 1.8h-2.5z"/>
<path d="M50.8 92.5l.9-.9 .9 .9z"/>
<path d="M51.7 95.1v1.8l-.9-.9z"/>
<path d="M50.8 71.1l.9-.9 .9 .9z"/>
<path d="M51.7 73.8v1.8l-.9-.9z"/>
<path d="M215.2 193.8l1.8-1.8v3.6z"/>
<path d="M215.2 184.9l1.8 1.8-1.8 1.8z"/>
<path d="M41.6 152.9h2.4l-1.2 1.8z"/>
<path d="M42.8 154.7l1.2 1.8h-2.4z"/>
<path d="M277.5 174.2v3.6l-1.8-1.8z"/>
<path d="M275.7 167.1l1.8 1.8-1.8 1.8z"/>
<path d="M215.2 176l1.8-1.8v3.6z"/>
<path d="M215.2 167.1l1.8 1.8-1.8 1.8z"/>
<path d="M198 152.9h2.5l-1.3 1.8z"/>
<path d="M199.2 154.7l1.3 1.8h-2.5z"/>
<circle cx="139.4" cy="16.3" r=".27"/>
<circle cx="31" cy="155" r=".27"/>
<circle cx="120.4" cy="44.7" r=".27"/>
<circle cx="251.1" cy="110.9" r=".27"/>
<circle cx="114.5" cy="85.6" r=".27"/>
<circle cx="213.5" cy="190.2" r=".35"/>
<circle cx="273.9" cy="172.5" r=".35"/>
<circle cx="151.9" cy="16.3" r=".27"/>
<circle cx="195.9" cy="16.6" r=".27"/>
<circle cx="213.5" cy="172.5" r=".35"/>
<circle cx="90.2" cy="43" r=".27"/>
<circle cx="163.1" cy="126.5" r=".27"/>
<circle cx="113.6" cy="109.6" r=".27"/>
<circle cx="102.1" cy="85.6" r=".27"/>
</g>
<path d="M128.3 94.2v7.2" fill="none" stroke="#00f" stroke-width=".53"/>
<g fill="none" stroke="#804000" stroke-width=".16">
<path d="M246.7 15.5l1.1 1.1M247.8 15.5l-1.1 1.1M164.9 38.6l1.1 1.1M166 38.6l-1.1 1.1M170.3 38.6l1 1.1M171.3 38.6l-1 1.1M172 38.6l1.1 1.1M173.1 38.6l-1.1 1.1M207.6 58.2l1.1 1M207.6 56.4l1.1 1.1M207.6 54.6l1.1 1.1M208.7 58.2l-1.1 1"/>
<path d="M208.7 56.4l-1.1 1.1M208.7 54.6l-1.1 1.1M207.6 77.7l1.1 1.1M207.6 74.2l1.1 1M207.6 75.9l1.1 1.1M207.6 72.4l1.1 1.1M208.7 77.7l-1.1 1.1M208.7 74.2l-1.1 1M208.7 75.9l-1.1 1.1M208.7 72.4l-1.1 1.1M207.6 81.3l1.1 1M208.7 81.3l-1.1 1"/>
<path d="M164.9 109.7l1.1 1.1M166 109.7l-1.1 1.1M166.7 109.7l1.1 1.1M167.8 109.7l-1.1 1.1M168.5 109.7l1.1 1.1M169.6 109.7l-1.1 1.1M170.3 109.7l1 1.1M171.3 109.7l-1 1.1M173.8 109.7l1.1 1.1M174.9 109.7l-1.1 1.1M177.4 109.7l1.1 1.1M178.4 109.7l-1 1.1"/>
</g>
<g font-size="4.8">
<text x="3.7" y="9.3">WIFI/BT Module</text>
<text x="17.9" y="34.2">Level Shift</text>
</g>
<text font-size="3.6" x="273.9" y="135.3">BT WIFI</text>
<g font-size="2.8" fill="#000080">
<text x="188.6" y="6.2">RF Microstrip</text>
<text x="189.4" y="9.1">Z0= 50 ohm</text>
</g>
<text font-size="2.5" fill="#800000" x="97.9" y="51.9">26MHz: +-10ppm</text>
<text font-size="2.5" x="108.6" y="107">up to 700mA</text>
<g font-size="2.5" fill="#00f">
<text x="241.9" y="148.4">POWER ON KEY</text>
<text x="135.2" y="160.9">VOL+/RECOVERY KEY</text>
<text x="137" y="176.9">VOL- KEY</text>
<text x="135.2" y="189.3">MASKROM KEY</text>
</g>
<g font-size="2.3" fill="#0f0">
<text x="81.9" y="33.9">Option1</text>
<text x="252.6" y="60.6">Option4</text>
<text x="238.4" y="94.4">Option5</text>
<text x="101.5" y="96.2">Option2</text>
<text x="192.1" y="119.3">Option3</text>
</g>
<text font-size="1.8" x="242.4" y="197.8">Vivid Unit V1.3</text>
<g font-size="1.6">
<text x="134.9" y="8.1">VCC3V3_SYS</text>
<text x="222" y="15.7">1</text>
<text x="232.5" y="15.7">2</text>
<text x="206" y="18.3" transform="rotate(-90 206 18.3)">1</text>
<text x="140.6" y="24.5">GND</text>
<text x="153" y="24.5">GND</text>
<text x="206" y="28.8" transform="rotate(-90 206 28.8)">2</text>
<text x="101.1" y="35.2">1</text>
<text x="115.1" y="35.2">4</text>
<text x="117.5" y="35.1">GND</text>
<text x="170.8" y="35.1">GND</text>
<text x="179.7" y="35.1">GND</text>
<text x="208.1" y="31.6">GND</text>
<text x="101.1" y="38.8">2</text>
<text x="115.1" y="38.8">3</text>
<text x="32.1" y="44">GND</text>
<text x="97.9" y="42.2">GND Y4</text>
<text x="159.8" y="43.2" transform="rotate(-90 159.8 43.2)">11</text>
<text x="161.5" y="43.2" transform="rotate(-90 161.5 43.2)">10</text>
<text x="163.3" y="43.2" transform="rotate(-90 163.3 43.2)">9</text>
<text x="165.1" y="43.2" transform="rotate(-90 165.1 43.2)">8</text>
<text x="166.9" y="43.2" transform="rotate(-90 166.9 43.2)">7</text>
<text x="168.7" y="43.2" transform="rotate(-90 168.7 43.2)">6</text>
<text x="170.4" y="43.2" transform="rotate(-90 170.4 43.2)">5</text>
<text x="172.2" y="43.2" transform="rotate(-90 172.2 43.2)">4</text>
<text x="174" y="43.2" transform="rotate(-90 174 43.2)">3</text>
<text x="175.8" y="43.2" transform="rotate(-90 175.8 43.2)">2</text>
<text x="177.5" y="43.2" transform="rotate(-90 177.5 43.2)">1</text>
<text x="32.1" y="49.4">GND</text>
<text x="89" y="52.9">GND</text>
<text x="122.8" y="52.9">GND</text>
<text x="32.1" y="54.7">GND</text>
<text x="204" y="58.3">45</text>
<text x="204" y="56.6">46</text>
<text x="204" y="54.8">47</text>
<text x="49.9" y="61.4">VCC_1V8</text>
<text x="137.6" y="65.4">13</text>
<text x="137.6" y="63.7">12</text>
<text x="204" y="65.4">44</text>
<text x="53.1" y="66.3" transform="rotate(-90 53.1 66.3)">1</text>
<text x="137.6" y="67.2">14</text>
<text x="137.6" y="70.8">16</text>
<text x="137.6" y="69">15</text>
<text x="204" y="69">42</text>
<text x="204" y="67.2">43</text>
<text x="204" y="70.8">41</text>
<text x="46" y="72.6">3</text>
<text x="56.5" y="72.6">2</text>
<text x="137.6" y="74.3">18</text>
<text x="137.6" y="72.6">17</text>
<text x="137.6" y="76.1">19</text>
<text x="137.6" y="77.9">20</text>
<text x="204" y="77.9">37</text>
<text x="204" y="74.3">39</text>
<text x="204" y="76.1">38</text>
<text x="204" y="72.6">40</text>
<text x="49.9" y="82.8">VCC_1V8</text>
<text x="90.6" y="82.1">VCC_1V8</text>
<text x="129.9" y="81.4">GND</text>
<text x="137.6" y="81.4">22</text>
<text x="137.6" y="79.7">21</text>
<text x="204" y="81.4">35</text>
<text x="204" y="79.7">36</text>
<text x="204" y="83.2">34</text>
<text x="209.9" y="83.1">GND</text>
<text x="53.1" y="87.7" transform="rotate(-90 53.1 87.7)">1</text>
<text x="46" y="93.9">3</text>
<text x="56.5" y="93.9">2</text>
<text x="103.2" y="92">GND</text>
<text x="115.7" y="92">GND</text>
<text x="241.9" y="90.2">GND</text>
<text x="129.9" y="100.9">0.12ohm</text>
<text x="161.5" y="107.9" transform="rotate(-90 161.5 107.9)">23</text>
<text x="163.3" y="107.9" transform="rotate(-90 163.3 107.9)">24</text>
<text x="165.1" y="107.9" transform="rotate(-90 165.1 107.9)">25</text>
<text x="166.9" y="107.9" transform="rotate(-90 166.9 107.9)">26</text>
<text x="168.7" y="107.9" transform="rotate(-90 168.7 107.9)">27</text>
<text x="170.4" y="107.9" transform="rotate(-90 170.4 107.9)">28</text>
<text x="172.2" y="107.9" transform="rotate(-90 172.2 107.9)">29</text>
<text x="174" y="107.9" transform="rotate(-90 174 107.9)">30</text>
<text x="175.8" y="107.9" transform="rotate(-90 175.8 107.9)">31</text>
<text x="177.5" y="107.9" transform="rotate(-90 177.5 107.9)">32</text>
<text x="179.3" y="107.9" transform="rotate(-90 179.3 107.9)">33</text>
<text x="99.7" y="109.8">GND</text>
<text x="172.6" y="115.1">GND</text>
<text x="181.5" y="115.1">GND</text>
<text x="241.9" y="115.1">GND</text>
<text x="193.9" y="124">GND</text>
<text x="144.1" y="136.5">GND</text>
<text x="161.9" y="136.5">GND</text>
<text x="94" y="143.7">2</text>
<text x="202.4" y="143.7">2</text>
<text x="42.4" y="149.9" transform="rotate(-90 42.4 149.9)">1</text>
<text x="73.2" y="145">VCCA1V8_S3</text>
<text x="82.8" y="144.3">GND</text>
<text x="94" y="145.4">1</text>
<text x="104.7" y="149">1</text>
<text x="116.9" y="149">2</text>
<text x="191.2" y="144.3">GND</text>
<text x="198.9" y="149.9" transform="rotate(-90 198.9 149.9)">1</text>
<text x="202.4" y="145.4">1</text>
<text x="214.9" y="149">1</text>
<text x="227.1" y="149">2</text>
<text x="277.1" y="147.2">1</text>
<text x="277.1" y="149">2</text>
<text x="104.7" y="150.8">3</text>
<text x="104.7" y="152.6">4</text>
<text x="116.9" y="152.6">5</text>
<text x="135.2" y="152.5">GND</text>
<text x="214.9" y="150.8">3</text>
<text x="214.9" y="152.6">4</text>
<text x="227.1" y="152.6">5</text>
<text x="243.7" y="152.5">GND</text>
<text x="277.1" y="150.8">3</text>
<text x="277.1" y="152.6">4</text>
<text x="42.4" y="160.4" transform="rotate(-90 42.4 160.4)">2</text>
<text x="198.9" y="160.4" transform="rotate(-90 198.9 160.4)">2</text>
<text x="268.6" y="156">GND</text>
<text x="32.1" y="163.1">GND</text>
<text x="44.6" y="163.1">GND</text>
<text x="82.8" y="163.8">GND</text>
<text x="94" y="165">1</text>
<text x="94" y="163.2">2</text>
<text x="201" y="163.1">GND</text>
<text x="217.9" y="166.3">VCCA1V8_S3</text>
<text x="278.4" y="166.3">VCCA1V8_S3</text>
<text x="104.7" y="168.6">1</text>
<text x="104.7" y="170.3">3</text>
<text x="104.7" y="172.1">4</text>
<text x="116.9" y="168.6">2</text>
<text x="116.9" y="172.1">5</text>
<text x="135.2" y="172">GND</text>
<text x="224.1" y="176.3">GND</text>
<text x="284.6" y="176.3">GND</text>
<text x="201" y="180.9">GND</text>
<text x="217.9" y="184.1">VCCA1V8_S3</text>
<text x="261.5" y="180.9">GND</text>
<text x="76.2" y="189" transform="rotate(-90 76.2 189)">1</text>
<text x="102.9" y="188.1">1</text>
<text x="115.1" y="188.1">2</text>
<text x="135.2" y="191.6">GND</text>
<text x="224.1" y="194.1">GND</text>
<text x="274.4" y="197.6">Dun Cat B.V.(UUGear)</text>
<text x="76.2" y="199.5" transform="rotate(-90 76.2 199.5)">2</text>
<text x="78.4" y="202.2">GND</text>
<text x="201" y="198.7">GND</text>
<text x="242.4" y="201.3">Date:</text>
<text x="251.1" y="201.5">Monday, January 22, 2024</text>
<text x="273.4" y="201.3">Revision:</text>
<text x="283.3" y="201.3">1.00</text>
<text x="241.6" y="204.7">Sheet:</text>
<text x="253.3" y="205.1">7</text>
<text x="255.3" y="204.9">of 14</text>
<text x="273.4" y="204.9">Size:</text>
<text x="283.3" y="204.9">A3</text>
</g>
<g font-size="1.6" fill="#000080">
<text x="140.6" y="15.6">C425</text>
<text x="140.6" y="17.4">10uF 6.3V</text>
<text x="153" y="15.6">C426</text>
<text x="153" y="17.4">100nF 10V</text>
<text x="190.4" y="15.6">C241</text>
<text x="199.2" y="15.6">1pF 16V</text>
<text x="222.4" y="13.8">L13</text>
<text x="227.7" y="13.8">3.9nH L0402</text>
<text x="249" y="13.8">E1</text>
<text x="249" y="15.6">ANT_2450AT18A100E</text>
<text x="208.1" y="22.7">L12</text>
<text x="208.1" y="24.5">2.7nH</text>
<text x="41" y="40.5">R325</text>
<text x="48.1" y="40.5">43K</text>
<text x="126.4" y="38.7">R194</text>
<text x="131.7" y="38.7">0R</text>
<text x="41" y="47.6">R314</text>
<text x="41" y="42.2">R327</text>
<text x="41" y="45.8">R313</text>
<text x="48.1" y="47.6">100K</text>
<text x="48.1" y="42.2">100K</text>
<text x="48.1" y="45.8">43K</text>
<text x="92.6" y="42.2">C247</text>
<text x="92.6" y="44">22pF 50V</text>
<text x="101.5" y="44">X1E0000210149</text>
<text x="122.8" y="44">C248</text>
<text x="122.8" y="45.8">22pF 50V</text>
<text x="140.6" y="42.2">AP6212</text>
<text x="41" y="51.1">R184</text>
<text x="41" y="52.9">R186</text>
<text x="48.1" y="51.1">100K</text>
<text x="48.1" y="52.9">150K</text>
<text x="55.2" y="65.4">Q49</text>
<text x="55.2" y="67.1">WNM2021-3/TR</text>
<text x="220.6" y="70.7">R163</text>
<text x="227.7" y="70.7">0R</text>
<text x="46.4" y="77.8">R324</text>
<text x="53.5" y="77.8">DNP/0R</text>
<text x="241.9" y="79.6">R164</text>
<text x="241.9" y="81.4">DNP/10K</text>
<text x="55.2" y="86.7">Q48</text>
<text x="55.2" y="88.5">WNM2021-3/TR</text>
<text x="103.2" y="84.9">C207</text>
<text x="103.2" y="86.7">1uF 10V</text>
<text x="115.7" y="84.9">C208</text>
<text x="115.7" y="86.7">100nF 10V</text>
<text x="129.9" y="95.6">L16</text>
<text x="46.4" y="99.1">R323</text>
<text x="53.5" y="99.1">DNP/0R</text>
<text x="129.9" y="97.4">SWPA3015S4R7MT</text>
<text x="245.5" y="106.2">R6</text>
<text x="256.1" y="106.2">20M</text>
<text x="270.4" y="106.2">TP16</text>
<text x="105" y="109.8">C427</text>
<text x="113.9" y="109.8">4.7uF 6.3V</text>
<text x="245.5" y="109.8">C2</text>
<text x="252.6" y="109.8">1nF 2KV</text>
<text x="270.4" y="113.4">TP15</text>
<text x="270.4" y="109.8">TP2</text>
<text x="270.4" y="116.9">TP1</text>
<text x="129.9" y="120.5">R192</text>
<text x="137" y="120.5">100K</text>
<text x="147.7" y="125.8">R193</text>
<text x="165.5" y="125.8">C246</text>
<text x="176.1" y="120.5">R185</text>
<text x="183.2" y="120.5">0R</text>
<text x="147.7" y="127.6">220K</text>
<text x="165.5" y="127.6">DNP</text>
<text x="96.1" y="141.8">J2</text>
<text x="101.5" y="141.8">1.25T-2A</text>
<text x="204.6" y="141.8">J4</text>
<text x="209.9" y="141.8">1.25T-2A</text>
<text x="58.8" y="148.9">R4</text>
<text x="58.8" y="147.1">R5</text>
<text x="65.9" y="148.9">10R r0402-bga</text>
<text x="65.9" y="147.1">10K r0402-bga</text>
<text x="105" y="147.1">SW1</text>
<text x="115.7" y="147.1">SKRTLAE010</text>
<text x="183.2" y="148.9">R223</text>
<text x="190.4" y="148.9">2.2K</text>
<text x="215.2" y="147.1">SW3</text>
<text x="225.9" y="147.1">SKRTLAE010</text>
<text x="279.2" y="145.4">J10</text>
<text x="32.1" y="154.2">C1</text>
<text x="44.6" y="154.2">ED1</text>
<text x="201" y="154.2">ED4</text>
<text x="32.1" y="156">1nF 16V</text>
<text x="44.6" y="156">PGB1010402</text>
<text x="96.1" y="161.4">J3</text>
<text x="101.5" y="161.4">1.25T-2A</text>
<text x="201" y="156">PGB1010402</text>
<text x="279.2" y="156">SIP4_254</text>
<text x="105" y="166.7">SW2</text>
<text x="115.7" y="166.7">SKRTLAE010</text>
<text x="58.8" y="168.5">R3</text>
<text x="65.9" y="168.5">2K</text>
<text x="201" y="168.5">R300</text>
<text x="201" y="170.2">17.8K</text>
<text x="222.4" y="170.2">D14</text>
<text x="222.4" y="172">BAT54S</text>
<text x="261.5" y="168.5">R310</text>
<text x="261.5" y="170.2">17.8K</text>
<text x="282.8" y="170.2">D18</text>
<text x="282.8" y="172">BAT54S</text>
<text x="201" y="175.6">R290</text>
<text x="201" y="177.4">10K</text>
<text x="261.5" y="175.6">R304</text>
<text x="261.5" y="177.4">10K</text>
<text x="58.8" y="188">R88</text>
<text x="65.9" y="188">2.2K</text>
<text x="103.2" y="186.2">SW5</text>
<text x="113.9" y="186.2">TS-1088R-02026</text>
<text x="201" y="186.2">R303</text>
<text x="201" y="188">17.8K</text>
<text x="222.4" y="188">D17</text>
<text x="222.4" y="189.8">BAT54S</text>
<text x="78.4" y="193.4">ED2</text>
<text x="78.4" y="195.1">PGB1010402</text>
<text x="201" y="193.4">R299</text>
<text x="201" y="195.1">10K</text>
</g>
<g font-size="1.6" fill="#f00">
<text x="180" y="15.7">ANT</text>
<text x="146.3" y="31.7">WIFI_XTAL_IN</text>
<text x="19.3" y="41.2">(3)</text>
<text x="24.1" y="41.2">WIFI_REG_ON_H</text>
<text x="64.5" y="40.6">WIFI_REG_ON_C</text>
<text x="144.5" y="38.8">WIFI_XTAL_OUT</text>
<text x="166.9" y="38.8" transform="rotate(-90 166.9 38.8)">BT_WAKE_HOST_C</text>
<text x="168.7" y="38.8" transform="rotate(-90 168.7 38.8)">HOST_WAKE_BT_C</text>
<text x="21.1" y="46.5">(3)</text>
<text x="25.9" y="46.5">BT_REG_ON_H</text>
<text x="64.5" y="45.9">BT_REG_ON_C</text>
<text x="17.9" y="51.8">(3)</text>
<text x="22.7" y="51.8">BT_HOST_WAKE_L</text>
<text x="64.5" y="51.2">HOST_WAKE_BT_C</text>
<text x="119.6" y="63.7">WIFI_REG_ON_C</text>
<text x="119.6" y="65.4">WIFI_WAKE_HOST_C</text>
<text x="210.3" y="65.4">UART0_RTS</text>
<text x="102.2" y="71.4">(2)</text>
<text x="103.8" y="69.6">(2)</text>
<text x="103.8" y="67.8">(2)</text>
<text x="107" y="71.4">SDIO0_CMD</text>
<text x="108.6" y="69.6">SDIO0_D3</text>
<text x="108.6" y="67.8">SDIO0_D2</text>
<text x="119.6" y="67.2">SDIO0_D2</text>
<text x="119.6" y="69">SDIO0_D3</text>
<text x="119.6" y="70.8">SDIO0_CMD</text>
<text x="210.3" y="67.2">UART0_TXD</text>
<text x="210.3" y="69">UART0_RXD</text>
<text x="245.5" y="67.8">UART0_TXD</text>
<text x="245.5" y="66.1">UART0_RTS</text>
<text x="245.5" y="71.4">UART0_CTS</text>
<text x="245.5" y="69.6">UART0_RXD</text>
<text x="255.6" y="67.8">(2)</text>
<text x="255.6" y="66.1">(2)</text>
<text x="255.6" y="71.4">(2)</text>
<text x="255.6" y="69.6">(2)</text>
<text x="16.1" y="73.2">(3)</text>
<text x="20.9" y="73.2">WIFI_HOST_WAKE_L</text>
<text x="62.7" y="72.6">WIFI_WAKE_HOST_C</text>
<text x="103.8" y="76.7">(2)</text>
<text x="103.8" y="75">(2)</text>
<text x="104.5" y="73.2">(2)</text>
<text x="108.6" y="76.7">SDIO0_D1</text>
<text x="108.6" y="75">SDIO0_D0</text>
<text x="109.3" y="73.2">SDIO0_CLK</text>
<text x="119.6" y="72.6">SDIO0_CLK</text>
<text x="119.6" y="76.1">SDIO0_D1</text>
<text x="119.6" y="74.3">SDIO0_D0</text>
<text x="217.4" y="83.2">BT_REG_ON_C</text>
<text x="16.1" y="94.5">(2)</text>
<text x="20.9" y="94.5">BT_WAKE_L</text>
<text x="62.7" y="93.9">BT_WAKE_HOST_C</text>
<text x="108.6" y="121.2">(14)</text>
<text x="114.3" y="121.2">RTC_CLKO_WIFI</text>
<text x="151.6" y="120.6">WIFI_BT_32KIN</text>
<text x="6.5" y="150">(4)</text>
<text x="11.3" y="150">RECOVER</text>
<text x="21.8" y="149">RECOVER</text>
<text x="80.5" y="149">RECOVER_KEY</text>
<text x="147.9" y="150">(14)</text>
<text x="153.6" y="150">POWER_KEY</text>
<text x="165.8" y="149">POWER_KEY</text>
<text x="267.1" y="147.2">A_IN0</text>
<text x="267.1" y="149">A_IN3</text>
<text x="267.1" y="150.8">A_IN4</text>
<text x="188.9" y="165">A_IN3</text>
<text x="249.4" y="165">A_IN0</text>
<text x="80.5" y="168.6">VOL-</text>
<text x="175.4" y="173.1">(4)</text>
<text x="180.2" y="173.1">ADC_IN3</text>
<text x="188.9" y="172.1">ADC_IN3</text>
<text x="235.9" y="173.1">(4)</text>
<text x="240.7" y="173.1">ADC_IN0</text>
<text x="249.4" y="172.1">ADC_IN0</text>
<text x="188.9" y="182.8">A_IN4</text>
<text x="31.4" y="189.1">(4)</text>
<text x="36.2" y="189.1">EMMC_D0</text>
<text x="46.7" y="188.1">EMMC_D0</text>
<text x="80.5" y="188.1">MASKROM_KEY</text>
<text x="175.4" y="190.9">(4)</text>
<text x="180.2" y="190.9">ADC_IN4</text>
<text x="188.9" y="189.9">ADC_IN4</text>
</g>
<g font-size="1.6" fill="#008000">
<text x="208.1" y="15.5">c0402-bga</text>
<text x="140.6" y="19.1">c0402-bga</text>
<text x="153" y="19.1">c0402-bga</text>
<text x="208.1" y="26.2">L0402</text>
<text x="53.5" y="40.4">r0402-bga</text>
<text x="131.7" y="40.4">r0402-bga U23</text>
<text x="53.5" y="47.5">r0402-bga</text>
<text x="53.5" y="42.2">r0402-bga</text>
<text x="53.5" y="45.7">r0402-bga</text>
<text x="92.6" y="45.7">c0402-bga CRY4_3R20X2R50X0R80</text>
<text x="122.8" y="47.5">c0402-bga</text>
<text x="140.6" y="44">MD44_AP6XXX</text>
<text x="53.5" y="51.1">r0402-bga</text>
<text x="53.5" y="52.9">r0402-bga</text>
<text x="55.2" y="68.9">SOT_323</text>
<text x="227.7" y="72.4">r0402-bga</text>
<text x="53.5" y="79.5">r0402-bga</text>
<text x="241.9" y="83.1">r0402-bga</text>
<text x="103.2" y="88.4">c0402-bga</text>
<text x="115.7" y="88.4">c0402-bga</text>
<text x="55.2" y="90.2">SOT_323</text>
<text x="53.5" y="100.9">r0402-bga</text>
<text x="129.9" y="99.1">IND_303012</text>
<text x="245.5" y="108">R1206</text>
<text x="275.7" y="106.2">mtgp600h320p</text>
<text x="113.9" y="111.5">c0402-bga</text>
<text x="245.5" y="111.5">C1206</text>
<text x="275.7" y="113.3">mtgp600h320p</text>
<text x="275.7" y="109.7">mtgp600h320p</text>
<text x="275.7" y="116.9">mtgp600h320p</text>
<text x="142.4" y="120.4">r0402-bga</text>
<text x="183.2" y="122.2">r0402-bga</text>
<text x="147.7" y="129.3">r0402-bga</text>
<text x="165.5" y="129.3">c0402-bga</text>
<text x="190.4" y="150.6">r0402-bga</text>
<text x="32.1" y="157.7">c0402-bga</text>
<text x="44.6" y="157.7">ESD0402</text>
<text x="201" y="157.7">ESD0402</text>
<text x="279.2" y="158.3">sip4_254</text>
<text x="71.2" y="168.4">r0402-bga</text>
<text x="201" y="172">r0402-bga</text>
<text x="261.5" y="172">r0402-bga</text>
<text x="201" y="179.1">r0402-bga</text>
<text x="261.5" y="179.1">r0402-bga</text>
<text x="71.2" y="188">r0402-bga</text>
<text x="105" y="191.7">ts-1088r</text>
<text x="201" y="189.7">r0402-bga</text>
<text x="78.4" y="196.9">ESD0402</text>
<text x="201" y="196.9">r0402-bga</text>
</g>
<g font-size="1.6" fill="#004080">
<text x="104.1" y="36.2">XIN</text>
<text x="104.1" y="39.8">GND1</text>
<text x="109.5" y="39.8">XOUT</text>
<text x="109.5" y="36.2">GND2</text>
<text x="160.8" y="52.5" transform="rotate(-90 160.8 52.5)">XTAL_OUT</text>
<text x="162.6" y="51.6" transform="rotate(-90 162.6 51.6)">XTAL_IN</text>
<text x="164.4" y="48.9" transform="rotate(-90 164.4 48.9)">VBAT</text>
<text x="169.7" y="51.6" transform="rotate(-90 169.7 51.6)">BT_WAKE</text>
<text x="171.5" y="50.7" transform="rotate(-90 171.5 50.7)">N_WAKE</text>
<text x="173.3" y="49.8" transform="rotate(-90 173.3 49.8)">FM_RX</text>
<text x="175" y="48.9" transform="rotate(-90 175 48.9)">GND2</text>
<text x="176.8" y="53.4" transform="rotate(-90 176.8 53.4)">WL_BT_ANT</text>
<text x="178.6" y="48.9" transform="rotate(-90 178.6 48.9)">GND1</text>
<text x="167.9" y="56" transform="rotate(-90 167.9 56)">BT_HOST_WAKE</text>
<text x="191.2" y="57.6">N_VDDSWP_OUT</text>
<text x="192.1" y="55.8">N_VDDSWP_IN</text>
<text x="193" y="59.3">N_VDDSWPIO</text>
<text x="141.5" y="64.7">WL_REG_ON</text>
<text x="166.1" y="61.4" transform="rotate(-90 166.1 61.4)">BT_VIO/N_HOST_WAKE</text>
<text x="141.5" y="66.4">WL_HOST_WAKE</text>
<text x="141.5" y="68.2">SDIO_DATA_2</text>
<text x="141.5" y="71.8">SDIO_DATA_CMD</text>
<text x="141.5" y="70">SDIO_DATA_3</text>
<text x="193" y="71.8">UART_RTS_N</text>
<text x="193" y="66.4">UART_CTS_N</text>
<text x="194.8" y="70">UART_TXD</text>
<text x="194.8" y="68.2">UART_RXD</text>
<text x="141.5" y="75.3">SDIO_DATA_0</text>
<text x="141.5" y="73.6">SDIO_DATA_CLK</text>
<text x="141.5" y="77.1">SDIO_DATA_1</text>
<text x="194.8" y="77.1">N_REG_PU</text>
<text x="199.2" y="75.3">TX2</text>
<text x="199.2" y="73.6">TX1</text>
<text x="141.5" y="82.4">VDDIO</text>
<text x="141.5" y="78.9">GND3</text>
<text x="141.5" y="80.7">VIN_LDO_OUT</text>
<text x="193.9" y="78.9">N_I2C_SCL</text>
<text x="193.9" y="82.4">N_I2C_SDA</text>
<text x="198.4" y="80.7">GND6</text>
<text x="194.8" y="84.2">BT_RST_N</text>
<text x="162.6" y="104" transform="rotate(-90 162.6 104)">VIN_LDO</text>
<text x="164.4" y="104" transform="rotate(-90 164.4 104)">LPO</text>
<text x="166.1" y="104" transform="rotate(-90 166.1 104)">PCM_OUT</text>
<text x="167.9" y="104" transform="rotate(-90 167.9 104)">PCM_CLK</text>
<text x="169.7" y="104" transform="rotate(-90 169.7 104)">PCM_IN</text>
<text x="171.5" y="104" transform="rotate(-90 171.5 104)">PCM_SYNC</text>
<text x="173.3" y="104" transform="rotate(-90 173.3 104)">VDD_TCXO</text>
<text x="175" y="104" transform="rotate(-90 175 104)">TCXO_IN</text>
<text x="176.8" y="104" transform="rotate(-90 176.8 104)">GND4</text>
<text x="178.6" y="104" transform="rotate(-90 178.6 104)">GPS_RF</text>
<text x="180.4" y="104" transform="rotate(-90 180.4 104)">GND5</text>
<text x="107.7" y="150">1</text>
<text x="113.9" y="150">2</text>
<text x="217.9" y="150">1</text>
<text x="224.1" y="150">2</text>
<text x="107.7" y="151.8">3</text>
<text x="107.7" y="153.6">4</text>
<text x="113.9" y="153.6">5</text>
<text x="217.9" y="151.8">3</text>
<text x="217.9" y="153.6">4</text>
<text x="224.1" y="153.6">5</text>
<text x="107.7" y="169.6">1</text>
<text x="107.7" y="171.3">3</text>
<text x="107.7" y="173.1">4</text>
<text x="113.9" y="169.6">2</text>
<text x="113.9" y="173.1">5</text>
<text x="105.9" y="189.1">1</text>
<text x="112.1" y="189.1">2</text>
</g>
<g font-size="1.3">
<text x="30.9" y="1.3">5</text>
<text x="89" y="1.3">4</text>
<text x="147.1" y="1.3">3</text>
<text x="205.1" y="1.3">2</text>
<text x="263.2" y="1.3">1</text>
<text x=".6" y="28.5">D</text>
<text x="292.7" y="28.5">D</text>
<text x=".6" y="79.5">C</text>
<text x="292.7" y="79.5">C</text>
<text x=".6" y="130.6">B</text>
<text x="292.7" y="130.6">B</text>
<text x=".6" y="181.7">A</text>
<text x="292.7" y="181.7">A</text>
<text x="30.9" y="207.4">5</text>
<text x="89" y="207.4">4</text>
<text x="147.1" y="207.4">3</text>
<text x="205.1" y="207.4">2</text>
<text x="263.2" y="207.4">1</text>
</g>
</svg>
